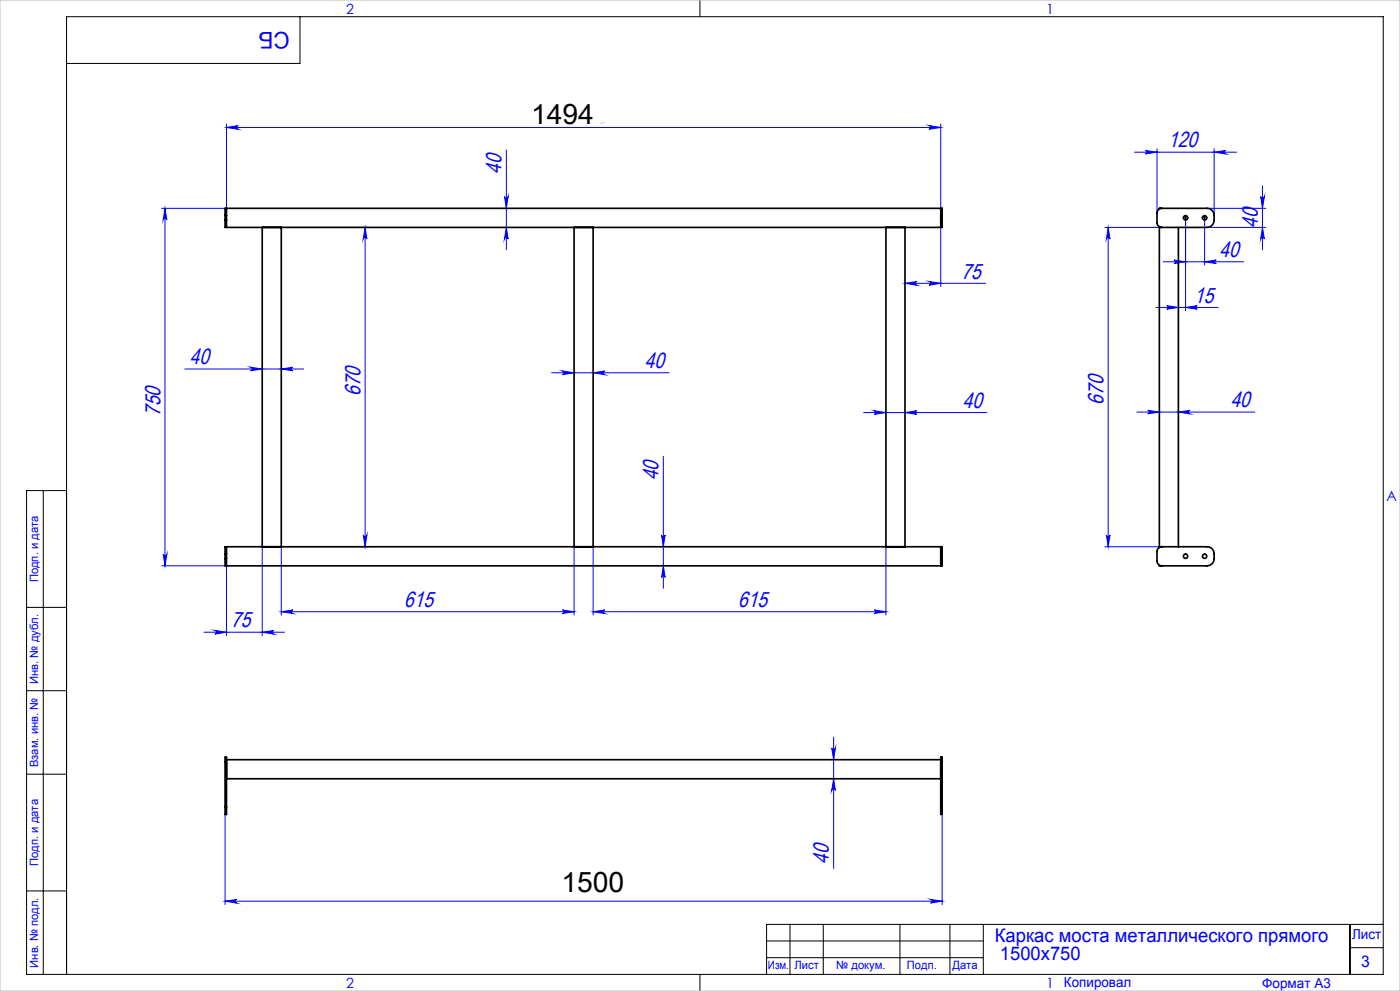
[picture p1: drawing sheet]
<svg xmlns="http://www.w3.org/2000/svg" width="420mm" height="297mm" viewBox="0 0 420 297" stroke-linecap="round" stroke-linejoin="round" font-family="sans-serif">
<g fill="none" stroke="#00f" stroke-width=".3">
<path d="M67.9 38.2l3.5-.6a.55 .55 0 0 0-.5 .6 .55 .55 0 0 0 .5 .5zM67.9 37.2v25.2M67.9 38.2h214.3M278.7 37.6l3.5 .6-3.5 .5a.55 .55 0 0 0 .5-.5 .55 .55 0 0 0-.5-.6zM282.2 37.2v25.2M151.3 58.9a.55 .55 0 0 0 .6 .5 .55 .55 0 0 0 .5-.5l-.5 3.5zM151.9 44.9v30M340.4 45.6h30.6M343.6 45.1l3.5 .5-3.5 .5a.53 .53 0 0 0 .5-.5 .53 .53 0 0 0-.5-.5zM347.1 44.6v19.2M364.2 45.6l3.5-.5a.53 .53 0 0 0-.5 .5 .53 .53 0 0 0 .5 .5zM364.2 44.6v20"/>
<path d="M378.2 58.9a.55 .55 0 0 0 .6 .5 .55 .55 0 0 0 .5-.5l-.6 3.5zM378.7 55.7v19.2M48.5 62.4h19.4M49.5 62.4l.6 3.5a.55 .55 0 0 0-.6-.5 .55 .55 0 0 0-.5 .5zM49.5 62.4v107.2M84.4 68.2h26.1M109.5 68.2l.6 3.4a.55 .55 0 0 0-.6-.5 .55 .55 0 0 0-.5 .5zM109.5 68.2v95.7M151.9 68.2l.5 3.4a.55 .55 0 0 0-.5-.5 .55 .55 0 0 0-.6 .5zM282.2 66v19.9M331.5 68.2h16.3M332.5 68.2l.5 3.4a.53 .53 0 0 0-.5-.5 .53 .53 0 0 0-.6 .5z"/>
<path d="M332.5 68.2v95.7M348.9 78.5h24.2M352.2 77.9l3.5 .6-3.5 .5a.53 .53 0 0 0 .5-.5 .53 .53 0 0 0-.5-.6zM355.7 66.1v27M361.4 78.5l3.5-.6a.53 .53 0 0 0-.5 .6 .53 .53 0 0 0 .5 .5zM361.4 66.1v13.3M362.1 68.2h17.7M362.1 62.4h17.7M378.7 68.2l.6 3.4a.55 .55 0 0 0-.5-.5 .55 .55 0 0 0-.6 .5zM271.5 84.9l3.5-.5a.55 .55 0 0 0-.5 .5 .55 .55 0 0 0 .5 .6zM271.5 84.9h24.2M278.7 84.4l3.5 .5-3.5 .6a.55 .55 0 0 0 .5-.6 .55 .55 0 0 0-.5-.5z"/>
<path d="M346.8 92.1h18.6M350 91.6l3.5 .5-3.5 .6a.53 .53 0 0 0 .5-.6 .53 .53 0 0 0-.5-.5zM355.7 92.1l3.5-.5a.53 .53 0 0 0-.5 .5 .53 .53 0 0 0 .5 .6zM55.5 110.6h35.6M75.1 110.1l3.6 .5-3.6 .5a.53 .53 0 0 0 .6-.5 .53 .53 0 0 0-.6-.5zM84.4 110.6l3.5-.5a.53 .53 0 0 0-.6 .5 .53 .53 0 0 0 .6 .5zM165.5 111.7h35.2M168.7 111.2l3.5 .5-3.5 .6a.55 .55 0 0 0 .5-.6 .55 .55 0 0 0-.5-.5zM177.9 111.7l3.5-.5a.55 .55 0 0 0-.5 .5 .55 .55 0 0 0 .5 .6zM199 136.8v39.5M259.1 123.6h37M262.3 123.1l3.5 .5-3.5 .6a.53 .53 0 0 0 .5-.6 .53 .53 0 0 0-.5-.5z"/>
<path d="M271.5 123.6l3.5-.5a.53 .53 0 0 0-.5 .5 .53 .53 0 0 0 .5 .6zM341.1 123.5h35.3M344.3 123l3.5 .5-3.5 .5a.53 .53 0 0 0 .5-.5 .53 .53 0 0 0-.5-.5zM353.5 123.5l3.5-.5a.53 .53 0 0 0-.5 .5 .53 .53 0 0 0 .5 .5zM48.5 169.6h19.4v20.9M49 166a.55 .55 0 0 0 .5 .6 .55 .55 0 0 0 .6-.6l-.6 3.6zM78.7 163.9v26.6M109 160.3a.55 .55 0 0 0 .5 .6 .55 .55 0 0 0 .6-.6l-.6 3.6zM110.5 163.9h-26.1v20.4M172.2 163.9v20.4M177.9 163.9v20.4M198.5 160.3a.53 .53 0 0 0 .5 .6 .53 .53 0 0 0 .5-.6l-.5 3.6z"/>
<path d="M199 169.6l.5 3.5a.53 .53 0 0 0-.5-.5 .53 .53 0 0 0-.5 .5zM265.8 163.9v20.4M331.5 163.9h16.3M331.9 160.3a.53 .53 0 0 0 .6 .6 .53 .53 0 0 0 .5-.6l-.5 3.6zM61.2 189.5h24.2M64.5 188.9l3.4 .6-3.4 .5a.55 .55 0 0 0 .5-.5 .55 .55 0 0 0-.5-.6zM78.7 189.5l3.5-.6a.55 .55 0 0 0-.5 .6 .55 .55 0 0 0 .5 .5zM84.4 183.3h87.8M84.4 183.3l3.5-.5a.53 .53 0 0 0-.6 .5 .53 .53 0 0 0 .6 .6zM168.7 182.8l3.5 .5-3.5 .6a.53 .53 0 0 0 .5-.6 .53 .53 0 0 0-.5-.5zM177.9 183.3l3.5-.5a.53 .53 0 0 0-.5 .5 .53 .53 0 0 0 .5 .6zM177.9 183.3h87.9"/>
<path d="M262.3 182.8l3.5 .5-3.5 .6a.53 .53 0 0 0 .5-.6 .53 .53 0 0 0-.5-.5zM249.5 224.2a.55 .55 0 0 0 .6 .5 .55 .55 0 0 0 .5-.5l-.5 3.5zM250.1 233.4l.5 3.5a.55 .55 0 0 0-.5-.5 .55 .55 0 0 0-.6 .5zM250.1 220.9v39.4M67.5 244.1v27M282.6 242v29.1M67.5 270.1h215.1M67.5 270.1l3.5-.5a.55 .55 0 0 0-.5 .5 .55 .55 0 0 0 .5 .5zM279.2 269.6l3.4 .5-3.4 .5a.55 .55 0 0 0 .5-.5 .55 .55 0 0 0-.5-.5z"/>
</g>
<path d="M355.4 65.3h-.5M355.7 65v-.5M355.7 65.5v.5M356 65.3h.5M361.1 65.3h-.5M361.4 65v-.5M361.4 65.5v.5M361.7 65.3h.5" fill="none" stroke="#000" stroke-width=".3" stroke-dasharray="15.2 1.3 1.3 1.3"/>
<g fill="none" stroke="#000" stroke-width=".3">
<path d="M90 5v14h-70M210 0v5M355.5 65.3h.3M355.7 65.1v.3M361.2 65.3h.3M361.4 65.1v.3M13 147v145M20 147h-12v145h407v-287h-395v287M8 182h12M8 207h12M8 232h12M8 267h12"/>
<path d="M237 277v15M247 277v15M270 277v15M285 277v15M295 277v15M405 277v15M415 277h-185v15M210 292v5M230 282h65M230 287h65M405 284h10"/>
</g>
<path d="M0 0h420v297h-420z" fill="none" stroke="#c0c0c0" stroke-width=".3"/>
<g fill="#00f">
<path d="M352.2 77.9l3.5 .6-3.5 .5a.53 .53 0 0 0 .5-.5 .53 .53 0 0 0-.5-.6zM361.4 78.5l3.5-.6a.53 .53 0 0 0-.5 .6 .53 .53 0 0 0 .5 .5z"/>
<path d="M84.4 183.3l3.5-.5a.53 .53 0 0 0-.6 .5 .53 .53 0 0 0 .6 .6zM168.7 182.8l3.5 .5-3.5 .6a.53 .53 0 0 0 .5-.6 .53 .53 0 0 0-.5-.5z"/>
<path d="M78.7 189.5l3.5-.6a.55 .55 0 0 0-.5 .6 .55 .55 0 0 0 .5 .5zM64.5 188.9l3.4 .6-3.4 .5a.55 .55 0 0 0 .5-.5 .55 .55 0 0 0-.5-.6zM84.4 110.6l3.5-.5a.53 .53 0 0 0-.6 .5 .53 .53 0 0 0 .6 .5zM75.1 110.1l3.6 .5-3.6 .5a.53 .53 0 0 0 .6-.5 .53 .53 0 0 0-.6-.5zM355.7 92.1l3.5-.5a.53 .53 0 0 0-.5 .5 .53 .53 0 0 0 .5 .6zM350 91.6l3.5 .5-3.5 .6a.53 .53 0 0 0 .5-.6 .53 .53 0 0 0-.5-.5zM353.5 123.5l3.5-.5a.53 .53 0 0 0-.5 .5 .53 .53 0 0 0 .5 .5zM344.3 123l3.5 .5-3.5 .5a.53 .53 0 0 0 .5-.5 .53 .53 0 0 0-.5-.5z"/>
<path d="M151.9 68.2l.5 3.4a.55 .55 0 0 0-.5-.5 .55 .55 0 0 0-.6 .5zM151.3 58.9a.55 .55 0 0 0 .6 .5 .55 .55 0 0 0 .5-.5l-.5 3.5zM199 169.6l.5 3.5a.53 .53 0 0 0-.5-.5 .53 .53 0 0 0-.5 .5zM198.5 160.3a.53 .53 0 0 0 .5 .6 .53 .53 0 0 0 .5-.6l-.5 3.6z"/>
<path d="M250.1 233.4l.5 3.5a.55 .55 0 0 0-.5-.5 .55 .55 0 0 0-.6 .5zM249.5 224.2a.55 .55 0 0 0 .6 .5 .55 .55 0 0 0 .5-.5l-.5 3.5zM378.7 68.2l.6 3.4a.55 .55 0 0 0-.5-.5 .55 .55 0 0 0-.6 .5zM378.2 58.9a.55 .55 0 0 0 .6 .5 .55 .55 0 0 0 .5-.5l-.6 3.5zM331.9 160.3a.53 .53 0 0 0 .6 .6 .53 .53 0 0 0 .5-.6l-.5 3.6zM332.5 68.2l.5 3.4a.53 .53 0 0 0-.5-.5 .53 .53 0 0 0-.6 .5z"/>
<path d="M109 160.3a.55 .55 0 0 0 .5 .6 .55 .55 0 0 0 .6-.6l-.6 3.6zM109.5 68.2l.6 3.4a.55 .55 0 0 0-.6-.5 .55 .55 0 0 0-.5 .5z"/>
<path d="M49.5 62.4l.6 3.5a.55 .55 0 0 0-.6-.5 .55 .55 0 0 0-.5 .5zM49 166a.55 .55 0 0 0 .5 .6 .55 .55 0 0 0 .6-.6l-.6 3.6z"/>
<path d="M67.5 270.1l3.5-.5a.55 .55 0 0 0-.5 .5 .55 .55 0 0 0 .5 .5zM279.2 269.6l3.4 .5-3.4 .5a.55 .55 0 0 0 .5-.5 .55 .55 0 0 0-.5-.5z"/>
<path d="M177.9 183.3l3.5-.5a.53 .53 0 0 0-.5 .5 .53 .53 0 0 0 .5 .6zM262.3 182.8l3.5 .5-3.5 .6a.53 .53 0 0 0 .5-.6 .53 .53 0 0 0-.5-.5zM262.3 123.1l3.5 .5-3.5 .6a.53 .53 0 0 0 .5-.6 .53 .53 0 0 0-.5-.5zM271.5 123.6l3.5-.5a.53 .53 0 0 0-.5 .5 .53 .53 0 0 0 .5 .6zM271.5 84.9l3.5-.5a.55 .55 0 0 0-.5 .5 .55 .55 0 0 0 .5 .6zM278.7 84.4l3.5 .5-3.5 .6a.55 .55 0 0 0 .5-.6 .55 .55 0 0 0-.5-.5z"/>
<path d="M67.9 38.2l3.5-.6a.55 .55 0 0 0-.5 .6 .55 .55 0 0 0 .5 .5zM278.7 37.6l3.5 .6-3.5 .5a.55 .55 0 0 0 .5-.5 .55 .55 0 0 0-.5-.6z"/>
<path d="M168.7 111.2l3.5 .5-3.5 .6a.55 .55 0 0 0 .5-.6 .55 .55 0 0 0-.5-.5zM177.9 111.7l3.5-.5a.55 .55 0 0 0-.5 .5 .55 .55 0 0 0 .5 .6zM343.6 45.1l3.5 .5-3.5 .5a.53 .53 0 0 0 .5-.5 .53 .53 0 0 0-.5-.5zM364.2 45.6l3.5-.5a.53 .53 0 0 0-.5 .5 .53 .53 0 0 0 .5 .5z"/>
</g>
<g fill="none" stroke="#000" stroke-width=".5">
<path d="M67.5 66v2.2h215.1v-2.2M67.5 64.6v-2.2h215.1v2.2M67.5 66h.4M67.5 64.6v1.4M67.5 64.6h.4M67.9 66v2.2M67.9 62.4v2.2M67.9 64.6v1.4M78.7 68.2v95.7M84.4 68.2v95.7M172.2 68.2v95.7M177.9 68.2v95.7"/>
<path d="M265.8 68.2v95.7M271.5 68.2v95.7M282.2 66v2.2M282.2 62.4v2.2M282.2 66h.4M282.2 64.6h.4M282.2 64.6v1.4M282.6 64.6v1.4M347.8 62.6v-.2h14.3a2.11 2.11 0 0 1 2.1 2.2v1.4a2.17 2.17 0 0 1-2.1 2.2h-14.3M347.8 67.9v96.1M348.5 62.4a1.39 1.39 0 0 0-1.4 1.4v2.9a1.45 1.45 0 0 0 1.4 1.5M353.5 68.2v95.7"/>
<path d="M67.5 166v-2.1h215.1v2.1M67.5 167.4v2.2h215.1v-2.2M67.5 166v1.4M67.5 166h.4M67.5 167.4h.4M67.9 167.4v2.2M67.9 163.9v2.1M67.9 166v1.4M282.2 163.9v2.1M282.2 167.4v2.2M282.2 166h.4M282.2 167.4h.4"/>
<path d="M282.2 166v1.4M282.6 166v1.4M347.8 163.9h14.3a2.11 2.11 0 0 1 2.1 2.1v1.4a2.17 2.17 0 0 1-2.1 2.2h-14.3v-.2M348.5 163.9a1.45 1.45 0 0 0-1.4 1.4v2.8a1.45 1.45 0 0 0 1.4 1.5M67.5 228.4v13.5M67.5 228.4h.4M67.9 227.7v-.8h-.4v1.5M67.9 227.7v14.2M67.9 233.4h214.3M67.9 227.7h214.3M282.2 227.7v-.8h.4v1.5M282.2 227.7v14.2"/>
<path d="M282.2 228.4h.4M282.6 228.4v13.5M67.5 241.9v2.2h.4v-2.2M67.5 241.9h.4M282.2 241.9v2.2h.4v-2.2M282.2 241.9h.4"/>
<circle cx="355.7" cy="65.3" r=".65"/>
<circle cx="361.4" cy="65.3" r=".65"/>
<circle cx="355.7" cy="166.7" r=".66"/>
<circle cx="361.4" cy="166.7" r=".66"/>
</g>
<path d="M182.1 31.6h-1.8l-4.3 .6-3 .4-1.1 .5 17.8-.2h-19.2h14.1h-11.7l-1.3 .3 2.1 .2 8.2 .1 2.2 .4 .6 .3v.3a44.9 44.9 0 0 1-12.4 1.2l-.5 .1 .5 .2a26.1 26.1 0 0 0 8.6-.3l.3-.3a13.3 13.3 0 0 0-5.9-.7l-4.2-.3 12.2-.1h-3.7M184.5 263.8l3.8 .8 9.6 1h2.4a55.1 55.1 0 0 0-12.3 .4l-.5 .4 11 .1v-.3l-.4-.2-1.9-.7-5.1-1 10.6-.1-.8 .1a73.2 73.2 0 0 1-12.7 1.8l-.8 .3-.3 .2 .2 .2 10.6 .1-7.3 .1a.93 .93 0 0 0-1.1 .6l1.9 .7h7.6l-4.3-.5h-7.2l2.7-.2" fill="none" stroke="#fff" stroke-width="2.1"/>
<g font-size="8.5">
<text x="159.3" y="37">1494</text>
<text x="168.4" y="267.4">1500</text>
</g>
<text font-size="6.9" fill="#00f" x="86.9" y="9.4" transform="rotate(-180 86.9 9.4)">СБ</text>
<g font-size="6.6" fill="#00f">
<text x="170.4" y="36.7">1500</text>
<text x="350.5" y="44.2">120</text>
<text x="150.5" y="52.2" transform="rotate(-90 150.5 52.2)">40</text>
<text x="377.4" y="68.4" transform="rotate(-90 377.4 68.4)">40</text>
<text x="365.9" y="77">40</text>
<text x="288.5" y="83.5">75</text>
<text x="358.2" y="90.7">15</text>
<text x="56.9" y="109.2">40</text>
<text x="193.5" y="110.3">40</text>
<text x="108.1" y="118.7" transform="rotate(-90 108.1 118.7)">670</text>
<text x="48.1" y="124.7" transform="rotate(-90 48.1 124.7)">750</text>
<text x="288.9" y="122.2">40</text>
<text x="331.1" y="121.3" transform="rotate(-90 331.1 121.3)">670</text>
<text x="369.2" y="122.1">40</text>
<text x="197.6" y="144" transform="rotate(-90 197.6 144)">40</text>
<text x="121.3" y="181.9">615</text>
<text x="221.5" y="181.9">615</text>
<text x="69.4" y="188">75</text>
<text x="248.7" y="258.8" transform="rotate(-90 248.7 258.8)">40</text>
</g>
<g font-size="5.6" fill="#00f">
<text x="298.4" y="282.2">Каркас моста металлического прямого</text>
<text x="300" y="287.8">1500х750</text>
</g>
<text font-size="4.8" fill="#00f" x="408.3" y="289.7">3</text>
<g font-size="4.2" fill="#00f">
<text x="103.8" y="4.2">2</text>
<text x="313.8" y="4.2">1</text>
<text x="415.9" y="150.2">A</text>
<text x="103.8" y="296.2">2</text>
<text x="313.8" y="296.2">1</text>
</g>
<g font-size="4.1" fill="#00f">
<text x="405.6" y="281.5">Лист</text>
<text x="319.2" y="295.9">Копировал</text>
<text x="378.7" y="296">Формат А3</text>
</g>
<g font-size="3.4" fill="#00f">
<text x="11.4" y="174.5" transform="rotate(-90 11.4 174.5)">Подп. и дата</text>
<text x="11.4" y="205" transform="rotate(-90 11.4 205)">Инв. № дубл.</text>
<text x="11.4" y="229.9" transform="rotate(-90 11.4 229.9)">Взам. инв. №</text>
<text x="11.4" y="259.5" transform="rotate(-90 11.4 259.5)">Подп. и дата</text>
<text x="11.4" y="290" transform="rotate(-90 11.4 290)">Инв. № подл.</text>
<text x="230.4" y="290.4">Изм.</text>
<text x="238.3" y="290.4">Лист</text>
<text x="250.9" y="290.4">№ докум.</text>
<text x="272.1" y="290.4">Подп.</text>
<text x="285.7" y="290.5">Дата</text>
</g>
</svg>
